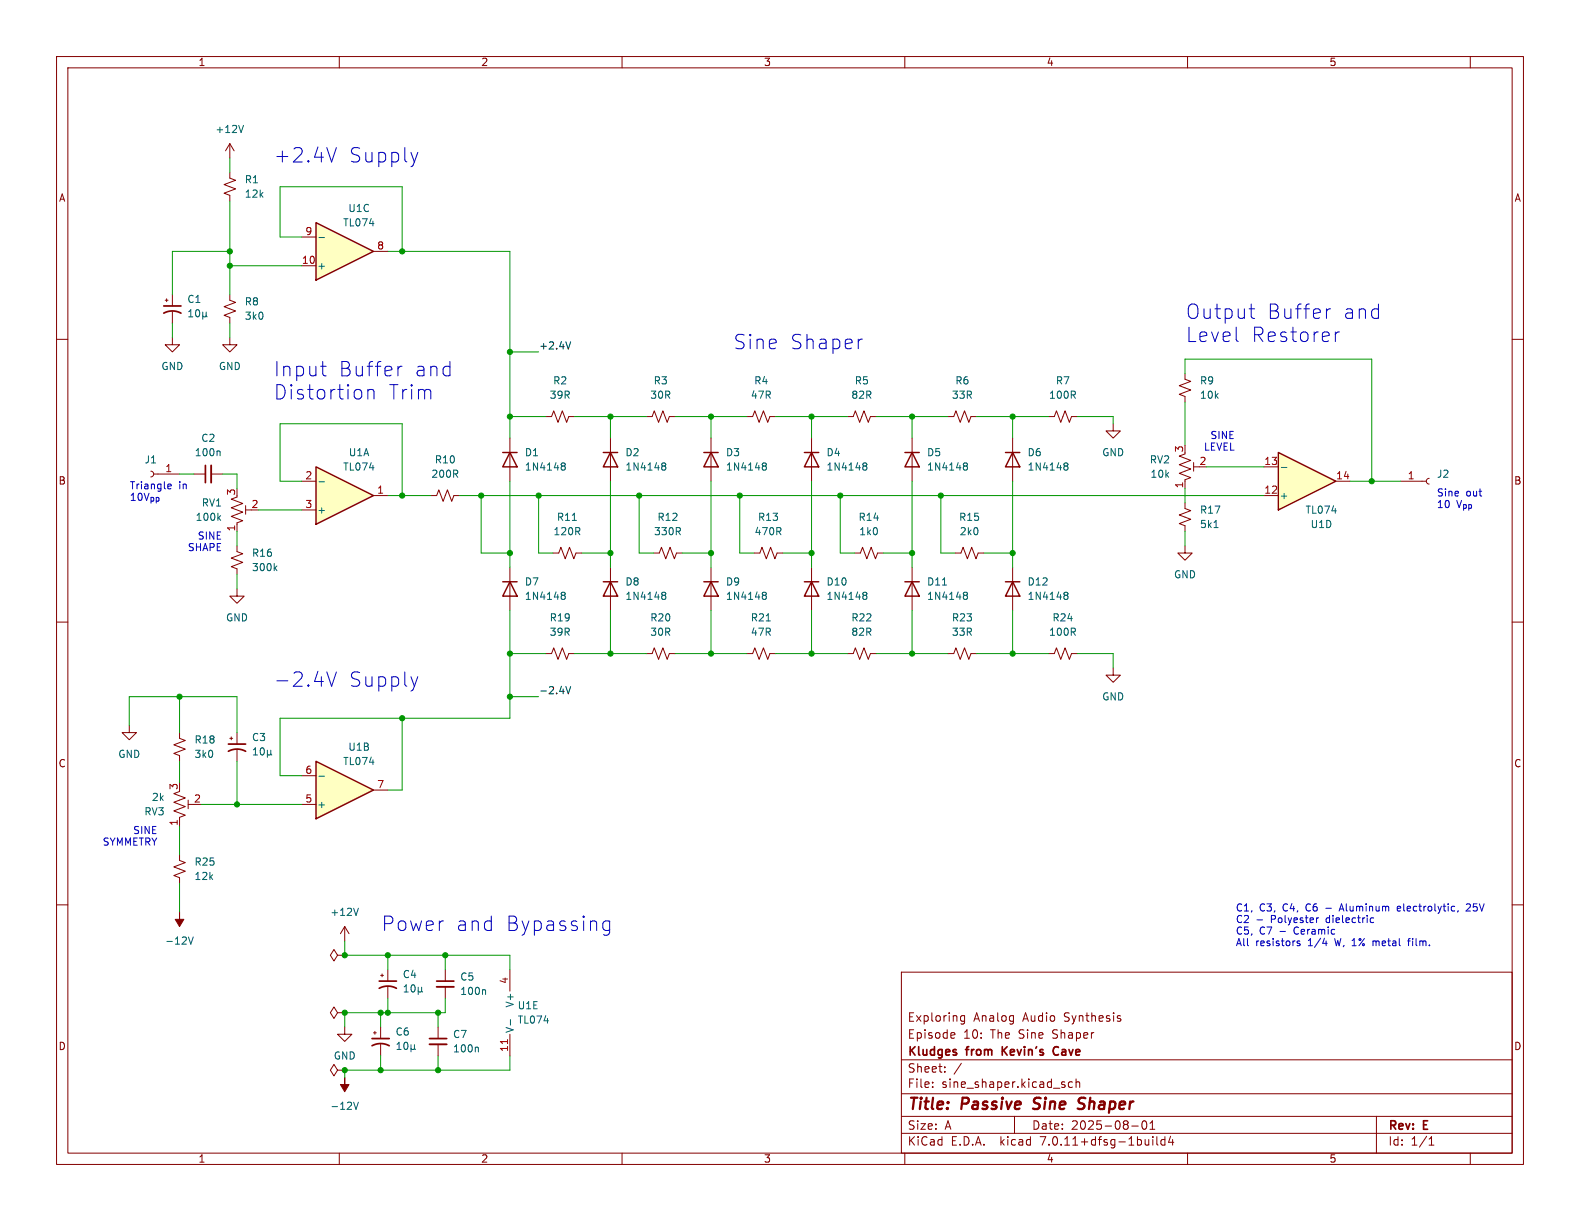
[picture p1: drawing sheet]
<svg xmlns="http://www.w3.org/2000/svg" width="279mm" height="216mm" viewBox="0 0 279 216" stroke-linecap="round" stroke-linejoin="round" font-family="sans-serif">
<g fill="none" stroke="#840000" stroke-width=".18">
<path d="M10 10h259.4v195.9h-259.4zM12 12h255.4v191.9h-255.4zM60 10v2M110 10v2M160 10v2M210 10v2M260 10v2M10 60h2M267.4 60h2M90.2 77.5v7.6M96.5 73.7h1l.4-1.1 .8 2.1 .7-2.1 .8 2.1 .4-1h1M114.3 73.7h1l.4-1.1 .8 2.1 .7-2.1 .8 2.1 .4-1h1"/>
<path d="M41.9 96.5v1l1 .4-2 .8 2 .7-2 .8 1 .4v1M76.2 87.6h1l.4-1 .8 2 .7-2 .8 2 .4-1h1M10 110h2M41.9 104.1v1.3h1.3l-1.3 1.3-1.3-1.3h1.3M267.4 110h2M22.9 128.3v1.2h1.2l-1.2 1.3-1.3-1.3h1.3M10 160h2M267.4 160h2M61 163.8l-.8 1.3M61 163.8v2.6M61 163.8l.7 1.3M78.7 171.5v2"/>
<path d="M78.7 174.5v2M90.2 171.5v3.8M159.4 171.9h108v32h-108zM170.6 179.6v1.2l-.3 .3-.4-.1M170.6 179.7l-.5-.1-.2 .3v.4l.1 .2h.6M198 179.6l.1 .1M90.2 182.9v3.8M159.4 197.4h108M159.4 193.4h108M159.4 187.4h108M164.9 192.1v.2M164.9 191.4v.1"/>
<path d="M167.1 189.4v.2M167.1 188.7v.1M168.4 182.6l.4 .1 .1 .2-.8 .2M168.8 183.5l-.4 .1M170 188l-1.3 1.9M179.4 197.4v3M188.3 191.9v.3M189.6 191.4l-.4-.1-.3 .3v.4l.2 .2h.5M190.3 191.4l.2-.1 .4 .1v.9M190.3 190.8v1.5M198 180.1l.2 .2-.2 .3M200.1 199.1h1.2"/>
<path d="M202.1 198.3a.81 .81 0 0 0 .3 1.4l.2-.2 .2-.4-.2-.8M203.4 199.7h.8M203.4 198.6l.4-.4v1.5M243.4 197.4v6.5M60 203.9v2M110 203.9v2M159.4 200.4h108M160 203.9v2M203.9 201v.1M203.9 201.5v1M204.6 201v1.3l.2 .2M206 201.6l-.4-.1-.3 .3v.4l.1 .2h.6"/>
<path d="M206 201v1.5M207 200.9l-.4 1.1h1M207.4 201.5v1M210 203.9v2M252.7 202.5h.9M252.7 201.4l.4-.4v1.5M260 203.9v2"/>
</g>
<path d="M182.7 196l.2 .1M183 194.3l-.2 .4 .1 .2M191.6 195.9a.85 .85 0 0 1-1 .1M191.7 194.1l-.7 .1a.46 .46 0 0 0-.3 .5 .46 .46 0 0 0 .4 .4l.5 .1" fill="none" stroke="#840000" stroke-width=".4"/>
<path d="M77.2 173.5h3.1M177.2 185.1v1.5M178.1 185.1l-.9 .8M187.1 185.1a.74 .74 0 0 0-.9 .6 .74 .74 0 0 0 .5 .9l.4-.1" fill="none" stroke="#840000" stroke-width=".3"/>
<path d="M99.4 82.3l.1 .1M99.4 81.9h.3l.2 .1 .1 .2-.3 .2M99.5 82.4h.2M99.5 82.4l-.1 .1M99.7 82.4l.3 .2-.1 .4-.2 .1h-.3M48.6 100.4l.4 .5M49 100.1l-.5 .4M63.4 160.6l-.4 1.3M85.7 175l.2 .2v.6M90.3 180.3v1" fill="none" stroke="#006464" stroke-width=".18"/>
<path d="M88.9 80h2.5M90.2 80l1.2 2.6h-2.5z" fill="none" stroke="#840000" stroke-width=".25"/>
<path d="M77.2 174.5h3.1" fill="none" stroke="#840000" stroke-width=".33"/>
<path d="M89.8 183.8v.7" fill="none" stroke="#a90000" stroke-width=".18"/>
<path d="M55.9 134.6l10.1 5.1-10.1 5.1z" fill="#ffffc2"/>
<path d="M106.7 80h2.5M107.9 80l1.3 2.6h-2.5zM124.5 80h2.5M125.7 80l1.3 2.6h-2.5zM88.9 102.9h2.5M90.2 102.9l1.2 2.5h-2.5zM124.5 102.9h2.5M125.7 102.9l1.3 2.5h-2.5zM142.2 102.9h2.6M143.5 102.9l1.3 2.5h-2.6zM55.9 134.6l10.1 5.1-10.1 5.1z" fill="none" stroke="#840000" stroke-width=".25"/>
<g fill="none" stroke="#840000" stroke-width=".18">
<path d="M29.2 53.1h.5M29.5 52.8v.5M30.5 59.7v1.3h1.2l-1.2 1.2-1.3-1.2h1.3M30.5 52.1v2M30.5 55.1v2.1M107.9 77.5v7.6M125.7 77.5v7.6M132.1 73.7h1l.4-1.1 .7 2.1 .8-2.1 .8 2.1 .3-1h1.1M26.7 83.3l.3 .2 .2 .3-.2 .4-.3 .1M27.2 83.8h4.5M34.3 83.8h2M37.3 83.8h2.1"/>
<path d="M41.9 87.9l-1 .4 2 .7-2 .8 2 .8-2 .7 2 .8-1 .4v1.5M43.4 89.4v1.5M43.4 90.2h1M97.8 97.8h1l.4-1 .7 2 .8-2 .8 2 .4-1h1M115.6 97.8h1l.4-1 .7 2 .8-2 .8 2 .3-1h1M133.3 97.8h1.1l.3-1 .8 2 .8-2 .7 2 .4-1h1M209.5 80.3l-1 .3 2.1 .8-2.1 .8 2.1 .7-2.1 .8 2.1 .8-1.1 .3v1.6M211.1 81.8v1.5M211.1 82.6h1M90.2 100.3v7.7M96.5 115.6h1l.4-1 .8 2 .7-2 .8 2 .4-1h1M114.3 115.6h1l.4-1 .8 2 .7-2 .8 2 .4-1h1"/>
<path d="M125.7 100.3v7.7M132.1 115.6h1l.4-1 .7 2 .8-2 .8 2 .3-1h1.1M143.5 100.3v7.7M31.7 129.5v1.1l1.1 .3-2.1 .8 2.1 .8-2.1 .7 1 .4v1M31.7 140l-1 .3 2.1 .8-2.1 .8 2.1 .7-2.1 .8 2.1 .7-1.1 .4v1.6M53.3 137.2h2.6M66 139.7h2.6M31.7 151.1v1l1.1 .4-2.1 .8 2.1 .8-2.1 .7 1 .4v1M33.3 142.2h1M33.3 141.5v1.5M53.3 142.2h2.6M67.3 172.5h.5"/>
<path d="M67.6 172.2v.5M68.6 171.5v2M68.6 174.5v2M66 182.6h.5M66.3 182.4v.5M67.3 181.6v2M67.3 184.7v2M77.5 181.6v2M77.5 184.7v2"/>
</g>
<g fill="none" stroke="#006464" stroke-width=".18">
<path d="M33.4 56h.7M33.4 55.1l.3-.3v1.2M34.8 54.8h.1a.68 .68 0 0 1 .4 .6 .68 .68 0 0 1-.4 .6 .84 .84 0 0 1-.1-1.2zM35.9 55.8l.1 .2h.3l.2-.2M35.9 55.2v1.3M36.5 55.8l.1 .2M36.5 55.2v.6M38.7 79.7l.2 .2v.7M38.7 91.5l.3 .5M39 91.2l-.5 .5M101.2 92h.7M117.1 82.3l.2 .1"/>
<path d="M117.1 81.9h.4l.2 .1v.2l-.2 .2M117.3 82.4h.2M117.3 82.4l-.2 .1M117.5 82.4l.2 .2v.4l-.2 .1h-.4M134.9 81.9h.4l.2 .1v.2l-.2 .2M134.9 82.3l.1 .1M135 82.4h.3M135 82.4l-.1 .1M135.3 82.4l.2 .2v.4l-.2 .1h-.4M99.4 104.8l.3-.1 .2 .1 .1 .2-.3 .3M99.4 105.2l.1 .1M99.5 105.3h.2"/>
<path d="M99.5 105.3h-.1M99.7 105.3l.3 .2-.1 .4-.2 .1-.3-.1M134.9 105.2l.1 .1M134.9 104.8l.4-.1 .2 .1v.2l-.2 .3M135 105.3h.3M135 105.3h-.1M135.3 105.3l.2 .2v.4l-.2 .1-.4-.1M135.5 109.8h.7M152.7 104.8l.4-.1 .1 .1 .1 .2-.2 .3M152.7 105.2l.1 .1M152.8 105.3h.3M152.8 105.3h-.1"/>
<path d="M153.1 105.3l.2 .2-.1 .4-.1 .1-.4-.1M56.4 137.3h1M33.3 165.7l.4 1.2 .5-1.2M71.5 175.4h.7M71.5 174.5l.3-.4v1.3M72.9 174.2l.1-.1a.68 .68 0 0 1 .4 .7 .68 .68 0 0 1-.4 .6 .84 .84 0 0 1-.1-1.2zM74 175.2l.1 .2h.3l.2-.2M74 174.6v1.2M74.6 175.2l.1 .2M74.6 174.6v.6M70.2 185.6h.7M70.2 184.7l.4-.4v1.3"/>
<path d="M71.6 184.4l.1-.1a.68 .68 0 0 1 .5 .6 .68 .68 0 0 1-.5 .7 .84 .84 0 0 1-.1-1.2zM72.7 185.4l.2 .2h.2l.2-.2M72.7 184.7v1.3M73.3 185.4l.2 .2M73.3 184.7v.7M84.4 185.2l.2 .1v.7"/>
</g>
<path d="M29 55.4a3.2 3.2 0 0 1 3 0M29 54.1h3M36.3 82.3v3M67.1 174.8a3.2 3.2 0 0 1 3 0M67.1 173.5h3M65.8 184.9a3.2 3.2 0 0 1 3 0M65.8 183.6h3M75.9 183.6h3.1" fill="none" stroke="#840000" stroke-width=".3"/>
<path d="M31.7 161.3v1.3h.8l-.8 1.2-.7-1.2h.7z" fill="#840000" stroke="#840000" stroke-width=".18"/>
<path d="M37.3 82.3v3M75.9 184.7h3.1" fill="none" stroke="#840000" stroke-width=".33"/>
<path d="M55.9 82.6l10.1 5-10.1 5.1z" fill="#ffffc2"/>
<path d="M55.9 82.6l10.1 5-10.1 5.1zM142.2 80h2.6M143.5 80l1.3 2.6h-2.6zM177.8 80h2.5M179.1 80l1.2 2.6h-2.5zM106.7 102.9h2.5M107.9 102.9l1.3 2.5h-2.5zM160 102.9h2.6M161.3 102.9l1.3 2.5h-2.6zM177.8 102.9h2.5M179.1 102.9l1.2 2.5h-2.5z" fill="none" stroke="#840000" stroke-width=".25"/>
<g fill="none" stroke="#840000" stroke-width=".18">
<path d="M143.5 77.5v7.6M179.1 77.5v7.6M185.4 73.7h1l.4-1.1 .8 2.1 .7-2.1 .8 2.1 .4-1h1M53.3 85.1h2.6M53.3 90.2h2.6M66 87.6h2.6M209.5 88.9v1l1.1 .4-2.1 .8 2.1 .7-2.1 .8 1 .4v1M209.5 96.5v1.3h1.3l-1.3 1.3-1.2-1.3h1.2M107.9 100.3v7.7M149.9 115.6h1l.4-1 .7 2 .8-2 .7 2 .4-1h1M161.3 100.3v7.7M167.6 115.6h1.1l.3-1 .8 2 .8-2 .7 2 .4-1h1"/>
<path d="M179.1 100.3v7.7M196.8 118.1v1.3h1.3l-1.3 1.3-1.2-1.3h1.2M40.6 130.6h.5M40.9 130.3v.5M41.9 129.5v2.1M41.9 132.6v2"/>
</g>
<g fill="none" stroke="#006464" stroke-width=".18">
<path d="M56.4 85.2h1M152.7 82.3l.1 .1M152.7 81.9h.4l.1 .1 .1 .2-.2 .2M152.8 82.4h.3M152.8 82.4l-.1 .1M153.1 82.4l.2 .2-.1 .4-.1 .1h-.4M188.3 81.9h.3l.2 .1 .1 .2-.3 .2M188.3 82.3l.1 .1M188.4 82.4h.2M188.4 82.4l-.1 .1M188.6 82.4l.3 .2-.1 .4-.2 .1h-.3M214.7 93.3h.7"/>
<path d="M117.1 105.2l.2 .1M117.1 104.8l.4-.1 .2 .1v.2l-.2 .3M117.3 105.3h.2M117.3 105.3h-.2M117.5 105.3l.2 .2v.4l-.2 .1-.4-.1M166.7 103.4h.7M170.5 104.8l.3-.1 .2 .1 .1 .2-.3 .3M170.5 105.2l.1 .1M170.6 105.3h.2M170.6 105.3h-.1M170.8 105.3l.3 .2-.1 .4-.2 .1-.3-.1M188.3 104.8l.3-.1 .2 .1 .1 .2-.3 .3"/>
<path d="M188.3 105.2l.1 .1M188.4 105.3h.2M188.4 105.3h-.1M188.6 105.3l.3 .2-.1 .4-.2 .1-.3-.1M44.8 133.5h.7M44.8 132.6l.4-.4v1.3M46.2 132.3l.1-.1a.68 .68 0 0 1 .5 .7 .68 .68 0 0 1-.5 .6 .84 .84 0 0 1-.1-1.2zM47.3 133.3l.2 .2h.2l.2-.2M47.3 132.7v1.2M47.9 133.3l.2 .2M47.9 132.7v.6"/>
</g>
<path d="M40.4 132.8a3.2 3.2 0 0 1 3 0M40.4 131.6h3" fill="none" stroke="#840000" stroke-width=".3"/>
<path d="M55.9 39.4l10.1 5.1-10.1 5z" fill="#ffffc2"/>
<path d="M55.9 39.4l10.1 5.1-10.1 5zM160 80h2.6M161.3 80l1.3 2.6h-2.6z" fill="none" stroke="#840000" stroke-width=".25"/>
<g fill="none" stroke="#840000" stroke-width=".18">
<path d="M40.6 30.5v1l1.1 .4-2.1 .7 2.1 .8-2.1 .8 1 .3v1.1M40.6 25.4l-.7 1.3M40.6 25.4v2.5M40.6 25.4l.8 1.3M53.3 47h2.6M53.3 41.9h2.6M66 44.5h2.6M149.9 73.7h1l.4-1.1 .7 2.1 .8-2.1 .7 2.1 .4-1h1M161.3 77.5v7.6M167.6 73.7h1.1l.3-1.1 .8 2.1 .8-2.1 .7 2.1 .4-1h1M209.5 66v1.1l1.1 .3-2.1 .8 2.1 .8-2.1 .7 1 .4v1M151.1 97.8h1l.4-1 .8 2 .8-2 .7 2 .4-1h1"/>
<path d="M168.9 97.8h1l.4-1 .8 2 .7-2 .8 2 .4-1h1M247.6 85.1h4.6M252.7 84.6l-.3 .1-.2 .4 .2 .3 .3 .2M185.4 115.6h1l.4-1 .8 2 .7-2 .8 2 .4-1h1M59.7 179.1l-.6-1-.7 1 .7 1 .6-1h1.3M59.7 168.9l-.6-1-.7 1 .7 1 .6-1h1.3M61 179.1h.1M61 168.9h.1M61 181.6v1.3h1.2l-1.2 1.3-1.3-1.3h1.3"/>
</g>
<path d="M43.1 22.2l-.5 1.2M56.4 42h1M170.5 82.3l.1 .1M170.5 81.9h.3l.2 .1 .1 .2-.3 .2M170.6 82.4h.2M170.6 82.4l-.1 .1M170.8 82.4l.3 .2-.1 .4-.2 .1h-.3M62.5 194.9l.5 1.3 .4-1.3" fill="none" stroke="#006464" stroke-width=".18"/>
<path d="M61 190.5v1.3h.7l-.7 1.2-.8-1.2h.8z" fill="#840000" stroke="#840000" stroke-width=".18"/>
<path d="M226.1 80l10.1 5.1-10.1 5.1z" fill="#ffffc2"/>
<path d="M226.1 80l10.1 5.1-10.1 5.1z" fill="none" stroke="#840000" stroke-width=".25"/>
<path d="M40.6 52.1v1l1.1 .4-2.1 .7 2.1 .8-2.1 .8 1 .3v1.1M40.6 59.7v1.3h1.3l-1.3 1.2-1.2-1.2h1.2M196.8 74.9v1.3h1.3l-1.3 1.3-1.2-1.3h1.2M223.5 87.6h2.6M223.5 82.6h2.6M236.2 85.1h2.6M59.7 189.2l-.6-1-.7 1 .7 1 .6-1h1.3M61 189.2h.1" fill="none" stroke="#840000" stroke-width=".18"/>
<path d="M226.6 82.6h1" fill="none" stroke="#006464" stroke-width=".18"/>
<path d="M100.9 60.4l-.4 1.3M100.1 121.4l.4 1.3 .4-1.3" fill="none" stroke="#0f0f0f" stroke-width=".18"/>
<g fill="none" stroke="#0000c2" stroke-width=".18">
<path d="M59.5 26.1l-.9 2.5M73.9 26.9l-.6 1.7M152.5 60l-.5 .1M220.9 54.6h1M221.3 55.9l.1 .3 .5 .1M234.6 54.6v1.7M235.3 54.6a.65 .65 0 0 0-.7 .5M236.1 58.7v1.7M236.9 58.7a.65 .65 0 0 0-.8 .5M56.7 64.8h1M57.2 66.3l.5 .2M65.1 68.9v1.7"/>
<path d="M65.1 69.1a.63 .63 0 0 1 1 .1v1.4M70.4 64.8v1.7M71.1 64.8a.65 .65 0 0 0-.7 .5M29.7 86.4h.5M29.7 85.7l.4-.1 .2 .3-.6 .1M57.8 118.8l.8 2.6 .9-2.6M73.9 119.7l-.6 1.7M237.2 159.8l-.4 1.3M259.9 159.9l-.4-.1-.2 .1M107.8 162.8v2.1a.69 .69 0 0 1-1.1 .4M107.8 163l-.7-.2-.5 .5v.7l.2 .4 .3 .1 .7-.1M222.3 162.7h1"/>
<path d="M229.8 166.4h-.3l-.1 .2v.1l.4 .2v.3h-.4M233.2 162.3l-.4 .2M233.9 166.8h.8M234.5 166.4v.8M236.9 160.7h.6M242.3 162.9l.2 .2h.4M242.8 166.4v.8M242.9 162.4l-.4-.1-.2 .2M243 166.4l-.2 .1M247.5 160.2h-.2l-.2 .2v.6l.4 .1M247.7 160.5l-.6 .2M248.9 166.4h.5"/>
<path d="M249.4 166l-.3 .1v1.1M257.9 161l-.2 .3M260 160.4l-.8 .7h.8"/>
</g>
<g fill="none" stroke="#009600" stroke-width=".18">
<path d="M40.6 27.9v2.6M40.6 35.6v16.5M30.5 57.2v2.5M40.6 44.5h-10.1v7.6M40.6 57.2v2.5M40.6 47h12.7M53.3 41.9h-3.8v-8.9h21.6v11.5M68.6 44.5h21.6v33M90.2 62.2h5M90.2 73.7h6.3M101.6 73.7h12.7M107.9 73.7v3.8"/>
<path d="M119.4 73.7h12.7M125.7 73.7v3.8M137.2 73.7h12.7M143.5 73.7v3.8M154.9 73.7h12.7M161.3 73.7v3.8M172.7 73.7h12.7M179.1 73.7v3.8M190.5 73.7h6.3v1.2M209.5 66v-2.5h33.1v21.6M209.5 71.1v7.6M31.7 83.8h2.6"/>
<path d="M39.4 83.8h2.5v2.6M41.9 94v2.5M45.7 90.2h7.6M53.3 85.1h-3.8v-10.2h21.6v12.7M68.6 87.6h7.6M81.3 87.6h142.2M85.1 87.6v10.2h5.1M90.2 85.1v15.2M95.2 87.6v10.2h2.6M102.9 97.8h5M107.9 85.1v15.2M113 87.6v10.2h2.6"/>
<path d="M120.6 97.8h5.1M125.7 85.1v15.2M130.8 87.6v10.2h2.5M138.4 97.8h5.1M143.5 85.1v15.2M148.6 87.6v10.2h2.5M156.2 97.8h5.1M161.3 85.1v15.2M166.4 87.6v10.2h2.5M174 97.8h5.1M179.1 85.1v15.2M209.5 86.4v2.5"/>
<path d="M209.5 94v2.5M213.4 82.6h10.1M238.8 85.1h8.8M41.9 101.6v2.5M90.2 108v19h-40.7v10.2h3.8M90.2 115.6h6.3M101.6 115.6h12.7M107.9 108v7.6M119.4 115.6h12.7M125.7 108v7.6M137.2 115.6h12.7M143.5 108v7.6"/>
<path d="M154.9 115.6h12.7M161.3 108v7.6M172.7 115.6h12.7M179.1 108v7.6M190.5 115.6h6.3v2.5M22.9 128.3v-5.1h19v6.3M31.7 123.2v6.3M31.7 134.6v3.8M41.9 134.6v7.6M71.1 127v12.7h-2.5M90.2 123.2h5M31.7 146.1v5"/>
<path d="M31.7 156.2v5.1M35.6 142.2h17.7M61 166.4v2.5h29.2v2.6M67.3 179.1v2.5M68.6 168.9v2.6M68.6 176.5v2.6M77.5 179.1v2.5M78.7 176.5v2.6h-17.7v2.5M78.7 168.9v2.6M67.3 186.7v2.5M77.5 186.7v2.5M90.2 186.7v2.5h-29.2v1.3"/>
</g>
<g fill="#009600" stroke="#009600" stroke-width=".18">
<circle cx="179.1" cy="97.8" r=".46"/>
<circle cx="161.3" cy="73.7" r=".46"/>
<circle cx="148.6" cy="87.6" r=".46"/>
<circle cx="166.4" cy="87.6" r=".46"/>
<circle cx="179.1" cy="115.6" r=".46"/>
<circle cx="61" cy="179.1" r=".46"/>
<circle cx="78.7" cy="168.9" r=".46"/>
<circle cx="77.5" cy="189.2" r=".46"/>
<circle cx="77.5" cy="179.1" r=".46"/>
<circle cx="61" cy="189.2" r=".46"/>
<circle cx="67.3" cy="189.2" r=".46"/>
<circle cx="68.6" cy="168.9" r=".46"/>
<circle cx="90.2" cy="73.7" r=".46"/>
<circle cx="85.1" cy="87.6" r=".46"/>
<circle cx="95.2" cy="87.6" r=".46"/>
<circle cx="71.1" cy="127" r=".46"/>
<circle cx="90.2" cy="123.2" r=".46"/>
<circle cx="71.1" cy="87.6" r=".46"/>
<circle cx="31.7" cy="123.2" r=".46"/>
<circle cx="90.2" cy="115.6" r=".46"/>
<circle cx="125.7" cy="97.8" r=".46"/>
<circle cx="161.3" cy="97.8" r=".46"/>
<circle cx="161.3" cy="115.6" r=".46"/>
<circle cx="130.8" cy="87.6" r=".46"/>
<circle cx="143.5" cy="115.6" r=".46"/>
<circle cx="143.5" cy="97.8" r=".46"/>
<circle cx="143.5" cy="73.7" r=".46"/>
<circle cx="71.1" cy="44.5" r=".46"/>
<circle cx="40.6" cy="44.5" r=".46"/>
<circle cx="40.6" cy="47" r=".46"/>
<circle cx="90.2" cy="62.2" r=".46"/>
<circle cx="107.9" cy="73.7" r=".46"/>
<circle cx="107.9" cy="97.8" r=".46"/>
<circle cx="107.9" cy="115.6" r=".46"/>
<circle cx="113" cy="87.6" r=".46"/>
<circle cx="125.7" cy="115.6" r=".46"/>
<circle cx="90.2" cy="97.8" r=".46"/>
<circle cx="125.7" cy="73.7" r=".46"/>
<circle cx="41.9" cy="142.2" r=".46"/>
<circle cx="61" cy="168.9" r=".46"/>
<circle cx="67.3" cy="179.1" r=".46"/>
<circle cx="68.6" cy="179.1" r=".46"/>
<circle cx="179.1" cy="73.7" r=".46"/>
<circle cx="242.6" cy="85.1" r=".46"/>
</g>
<g font-size="3.5" fill="#0000c2">
<text x="48.3" y="29">+2.4V</text>
<text x="61.5" y="29">Supply</text>
<text x="209.5" y="56.6">Output</text>
<text x="223.9" y="56.6">Buffer</text>
<text x="237.3" y="56.6">and</text>
<text x="129.5" y="62">Sine</text>
<text x="139.5" y="62">Shaper</text>
<text x="209.5" y="60.7">Level</text>
<text x="221.1" y="60.7">Restorer</text>
<text x="48.3" y="66.8">Input</text>
<text x="48.3" y="70.9">Distortion</text>
<text x="59.7" y="66.8">Buffer</text>
<text x="68.5" y="70.9">Trim</text>
<text x="73.1" y="66.8">and</text>
<text x="48.3" y="121.7">-2.4V</text>
<text x="61.5" y="121.7">Supply</text>
<text x="67.3" y="164.9">Power</text>
<text x="80.4" y="164.9">and</text>
<text x="89.2" y="164.9">Bypassing</text>
</g>
<g font-size="2.8" fill="#840000">
<text x="160.4" y="196.8">Title:</text>
<text x="170.1" y="196.8">Passive</text>
<text x="183.6" y="196.8">Sine</text>
<text x="192.3" y="196.8">Shaper</text>
</g>
<g font-size="2.1" fill="#840000">
<text x="160.4" y="183.9">Episode</text>
<text x="160.4" y="180.9">Exploring</text>
<text x="170.3" y="183.9">10:</text>
<text x="172.1" y="180.9">Analog</text>
<text x="175.2" y="183.9">The</text>
<text x="180.3" y="183.9">Sine</text>
<text x="180.9" y="180.9">Audio</text>
<text x="186.4" y="183.9">Shaper</text>
<text x="188.3" y="180.9">Synthesis</text>
<text x="160.4" y="189.9">Sheet:</text>
<text x="160.4" y="187.1">Kludges</text>
<text x="171" y="187.1">from</text>
<text x="177.9" y="187.1">Kevin's</text>
<text x="187.6" y="187.1">Cave</text>
<text x="160.4" y="192.6">File:</text>
<text x="166.5" y="192.6">sine_shaper.kicad_sch</text>
<text x="160.4" y="202.8">KiCad</text>
<text x="160.4" y="200">Size:</text>
<text x="167.1" y="200">A</text>
<text x="168.1" y="202.8">E.D.A.</text>
<text x="177" y="202.8">kicad</text>
<text x="182.4" y="200">Date:</text>
<text x="184.2" y="202.8">7.0.11+dfsg-1build4</text>
<text x="189.4" y="200">2025-08-01</text>
<text x="245.4" y="200.2">Rev:</text>
<text x="245.4" y="202.8">Id:</text>
<text x="249.5" y="202.8">1/1</text>
<text x="251.8" y="200.2">E</text>
</g>
<g font-size="1.8" fill="#840000">
<text x="35" y="11.9">1</text>
<text x="85" y="11.9">2</text>
<text x="135" y="11.9">3</text>
<text x="185" y="11.9">4</text>
<text x="235" y="11.9">5</text>
<text x="10.3" y="35.9">A</text>
<text x="267.7" y="35.9">A</text>
<text x="10.3" y="85.9">B</text>
<text x="267.7" y="85.9">B</text>
<text x="10.3" y="135.9">C</text>
<text x="267.7" y="135.9">C</text>
<text x="10.3" y="185.9">D</text>
<text x="267.7" y="185.9">D</text>
<text x="35" y="205.8">1</text>
<text x="85" y="205.8">2</text>
<text x="135" y="205.8">3</text>
<text x="185" y="205.8">4</text>
<text x="235" y="205.8">5</text>
</g>
<g font-size="1.8" fill="#006464">
<text x="38" y="23.7">+12V</text>
<text x="43.2" y="32.6">R1</text>
<text x="43.2" y="35.2">12k</text>
<text x="60.6" y="40.2">TL074</text>
<text x="61.5" y="37.7">U1C</text>
<text x="56" y="47.9">+</text>
<text x="33" y="53.8">C1</text>
<text x="43.2" y="54.2">R8</text>
<text x="43.2" y="56.7">3k0</text>
<text x="28.4" y="65.6">GND</text>
<text x="38.6" y="65.6">GND</text>
<text x="97.1" y="70.7">39R</text>
<text x="97.7" y="68.2">R2</text>
<text x="114.9" y="70.7">30R</text>
<text x="115.5" y="68.2">R3</text>
<text x="132.7" y="70.7">47R</text>
<text x="133.3" y="68.2">R4</text>
<text x="150.5" y="70.7">82R</text>
<text x="151.1" y="68.2">R5</text>
<text x="168.2" y="70.7">33R</text>
<text x="168.8" y="68.2">R6</text>
<text x="185.4" y="70.7">100R</text>
<text x="186.6" y="68.2">R7</text>
<text x="212.1" y="68.2">R9</text>
<text x="212.1" y="70.7">10k</text>
<text x="25.5" y="82.1">J1</text>
<text x="34.3" y="80.9">100n</text>
<text x="35.5" y="78.3">C2</text>
<text x="60.6" y="83.4">TL074</text>
<text x="61.6" y="80.9">U1A</text>
<text x="76.8" y="82.1">R10</text>
<text x="92.7" y="80.9">D1</text>
<text x="92.7" y="83.4">1N4148</text>
<text x="110.5" y="80.9">D2</text>
<text x="110.5" y="83.4">1N4148</text>
<text x="128.3" y="80.9">D3</text>
<text x="128.3" y="83.4">1N4148</text>
<text x="146.1" y="80.9">D4</text>
<text x="146.1" y="83.4">1N4148</text>
<text x="163.8" y="80.9">D5</text>
<text x="163.8" y="83.4">1N4148</text>
<text x="181.6" y="80.9">D6</text>
<text x="181.6" y="83.4">1N4148</text>
<text x="194.8" y="80.9">GND</text>
<text x="203.2" y="82.1">RV2</text>
<text x="35.6" y="89.8">RV1</text>
<text x="76.2" y="84.7">200R</text>
<text x="203.4" y="84.7">10k</text>
<text x="226.2" y="88.5">+</text>
<text x="254" y="84.7">J2</text>
<text x="34.5" y="92.3">100k</text>
<text x="56" y="91">+</text>
<text x="97.8" y="94.8">120R</text>
<text x="98.4" y="92.3">R11</text>
<text x="115.6" y="94.8">330R</text>
<text x="116.2" y="92.3">R12</text>
<text x="133.3" y="94.8">470R</text>
<text x="133.9" y="92.3">R13</text>
<text x="151.7" y="92.3">R14</text>
<text x="151.8" y="94.8">1k0</text>
<text x="169.5" y="92.3">R15</text>
<text x="169.6" y="94.8">2k0</text>
<text x="212.1" y="93.6">5k1</text>
<text x="212.1" y="91">R17</text>
<text x="230.8" y="91">TL074</text>
<text x="231.7" y="93.6">U1D</text>
<text x="44.5" y="98.7">R16</text>
<text x="44.5" y="101.2">300k</text>
<text x="92.7" y="103.7">D7</text>
<text x="92.7" y="106.3">1N4148</text>
<text x="110.5" y="103.7">D8</text>
<text x="110.5" y="106.3">1N4148</text>
<text x="128.3" y="103.7">D9</text>
<text x="128.3" y="106.3">1N4148</text>
<text x="146.1" y="103.7">D10</text>
<text x="146.1" y="106.3">1N4148</text>
<text x="163.8" y="103.7">D11</text>
<text x="163.8" y="106.3">1N4148</text>
<text x="181.6" y="103.7">D12</text>
<text x="181.6" y="106.3">1N4148</text>
<text x="207.5" y="102.5">GND</text>
<text x="39.9" y="110.1">GND</text>
<text x="97.1" y="110.1">R19</text>
<text x="97.1" y="112.6">39R</text>
<text x="114.9" y="110.1">R20</text>
<text x="114.9" y="112.6">30R</text>
<text x="132.7" y="110.1">R21</text>
<text x="132.7" y="112.6">47R</text>
<text x="150.5" y="110.1">R22</text>
<text x="150.5" y="112.6">82R</text>
<text x="168.2" y="110.1">R23</text>
<text x="168.2" y="112.6">33R</text>
<text x="185.4" y="112.6">100R</text>
<text x="186" y="110.1">R24</text>
<text x="194.8" y="124.1">GND</text>
<text x="34.3" y="131.7">R18</text>
<text x="44.5" y="131.2">C3</text>
<text x="20.8" y="134.2">GND</text>
<text x="34.3" y="134.2">3k0</text>
<text x="60.6" y="135.5">TL074</text>
<text x="61.5" y="132.9">U1B</text>
<text x="26.8" y="141.8">2k</text>
<text x="56" y="143.1">+</text>
<text x="25.4" y="144.4">RV3</text>
<text x="34.3" y="155.8">12k</text>
<text x="34.3" y="153.3">R25</text>
<text x="29.1" y="167.2">-12V</text>
<text x="58.3" y="162.2">+12V</text>
<text x="71.1" y="173.2">C4</text>
<text x="81.3" y="173.6">C5</text>
<text x="81.3" y="176.1">100n</text>
<text x="91" y="178.3" transform="rotate(-90 91 178.3)">V+</text>
<text x="91.4" y="178.7">U1E</text>
<text x="69.9" y="183.3">C6</text>
<text x="80" y="183.7">C7</text>
<text x="91" y="182.8" transform="rotate(-90 91 182.8)">V-</text>
<text x="91.4" y="181.2">TL074</text>
<text x="58.9" y="187.6">GND</text>
<text x="80" y="186.3">100n</text>
<text x="58.3" y="196.4">-12V</text>
</g>
<g font-size="1.8" fill="#a90000">
<text x="53.9" y="41.7">9</text>
<text x="53.3" y="46.7">10</text>
<text x="66.6" y="44.2">8</text>
<text x="29.1" y="83.6">1</text>
<text x="209.3" y="80.1" transform="rotate(-90 209.3 80.1)">3</text>
<text x="212" y="82.3">2</text>
<text x="223.5" y="82.3">13</text>
<text x="41.7" y="87.7" transform="rotate(-90 41.7 87.7)">3</text>
<text x="44.4" y="89.9">2</text>
<text x="53.9" y="84.8">2</text>
<text x="53.9" y="89.9">3</text>
<text x="66.6" y="87.4">1</text>
<text x="209.3" y="86.4" transform="rotate(-90 209.3 86.4)">1</text>
<text x="223.5" y="87.4">12</text>
<text x="236.2" y="84.8">14</text>
<text x="248.8" y="84.8">1</text>
<text x="41.7" y="94.1" transform="rotate(-90 41.7 94.1)">1</text>
<text x="53.9" y="136.9">6</text>
<text x="31.5" y="139.8" transform="rotate(-90 31.5 139.8)">3</text>
<text x="34.2" y="142">2</text>
<text x="53.9" y="142">5</text>
<text x="66.6" y="139.4">7</text>
<text x="31.5" y="146.1" transform="rotate(-90 31.5 146.1)">1</text>
<text x="89.9" y="174.1" transform="rotate(-90 89.9 174.1)">4</text>
<text x="89.9" y="186.1" transform="rotate(-90 89.9 186.1)">11</text>
</g>
<g font-size="1.8" fill="#0f0f0f">
<text x="95.2" y="61.9">+2.4V</text>
<text x="95.2" y="122.8">-2.4V</text>
</g>
<g font-size="1.8" fill="#0000c2">
<text x="213.9" y="77.7">SINE</text>
<text x="212.8" y="79.8">LEVEL</text>
<text x="22.9" y="86.6">Triangle</text>
<text x="22.9" y="88.7">10V_{pp}</text>
<text x="31.6" y="86.6">in</text>
<text x="254" y="87.9">Sine</text>
<text x="254" y="89.9">10</text>
<text x="257.6" y="89.9">V_{pp}</text>
<text x="259.2" y="87.9">out</text>
<text x="34.9" y="95.5">SINE</text>
<text x="33.1" y="97.5">SHAPE</text>
<text x="18.1" y="149.6">SYMMETRY</text>
<text x="23.4" y="147.6">SINE</text>
<text x="218.4" y="161.3">C1,</text>
<text x="222.7" y="161.3">C3,</text>
<text x="227" y="161.3">C4,</text>
<text x="231.2" y="161.3">C6</text>
<text x="234.9" y="161.3">-</text>
<text x="237.6" y="161.3">Aluminum</text>
<text x="248" y="161.3">electrolytic,</text>
<text x="260.4" y="161.3">25V</text>
<text x="218.4" y="163.3">C2</text>
<text x="218.4" y="165.3">C5,</text>
<text x="218.4" y="167.4">All</text>
<text x="222" y="167.4">resistors</text>
<text x="222.7" y="165.3">C7</text>
<text x="224.8" y="163.3">Polyester</text>
<text x="226.3" y="165.3">-</text>
<text x="229.1" y="165.3">Ceramic</text>
<text x="231.4" y="167.4">1/4</text>
<text x="234.8" y="163.3">dielectric</text>
<text x="236.3" y="167.4">W, 1%</text>
<text x="243.4" y="167.4">metal</text>
<text x="249.9" y="167.4">film.</text>
</g>
</svg>
